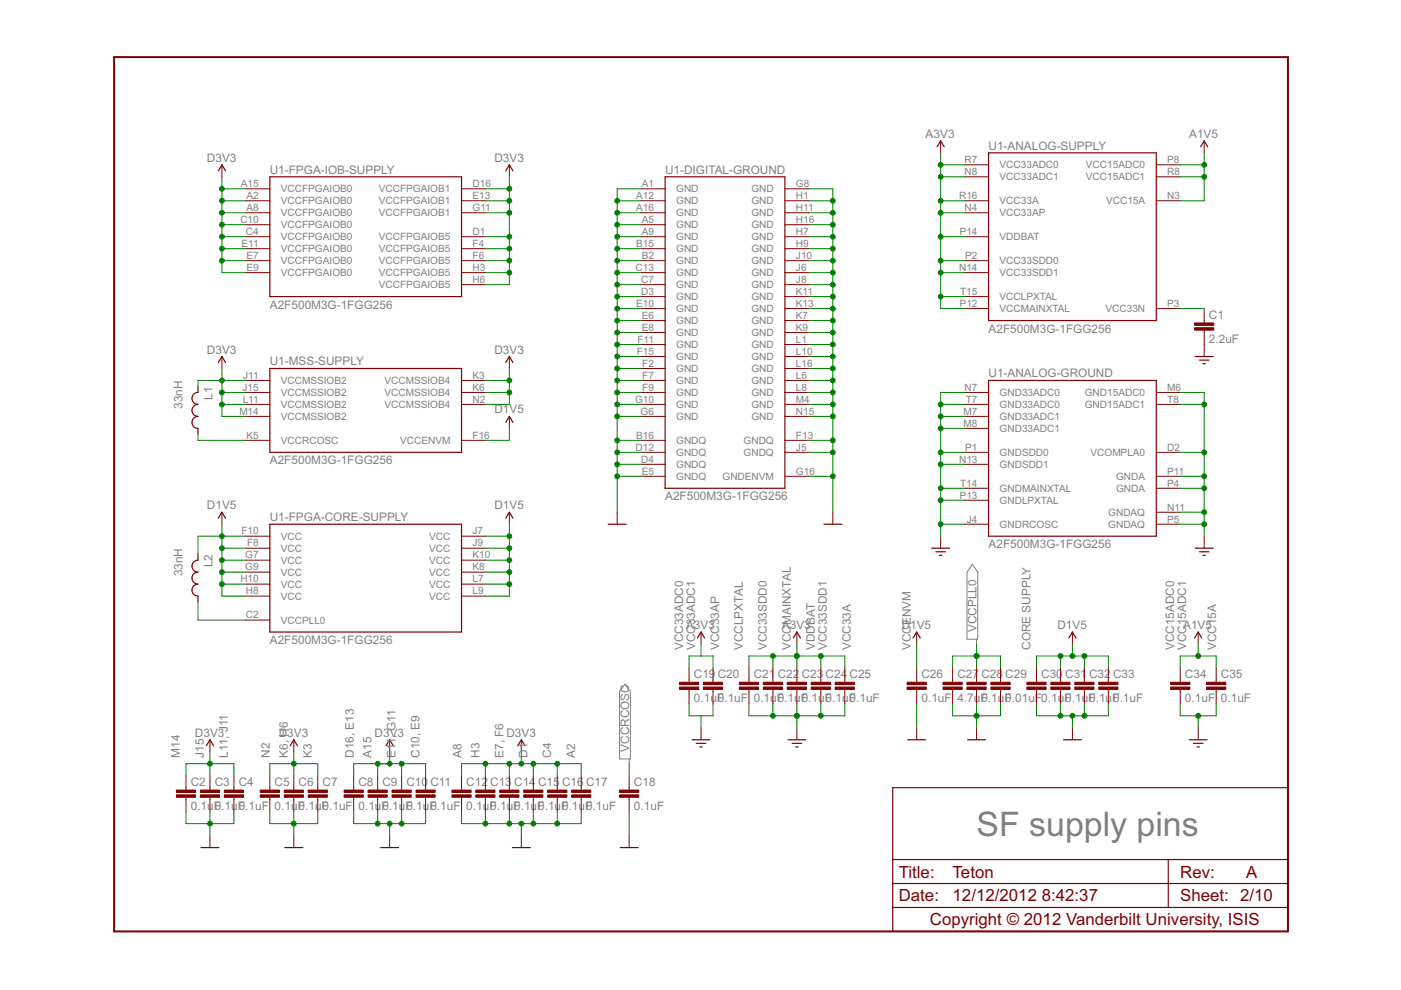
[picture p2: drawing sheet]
<svg xmlns="http://www.w3.org/2000/svg" width="297mm" height="210mm" viewBox="0 0 297 210" stroke-linecap="round" stroke-linejoin="round" font-family="sans-serif">
<path d="M206.2 119.7l1.1 1.6v14.2h-2.3v-14.2zM207.1 135.5v1M132.5 145l1.1 1.7v14.2h-2.2v-14.2zM133.4 160.9v1" fill="none" stroke="#808080" stroke-width=".21"/>
<g fill="none" stroke="#800000" stroke-width=".25">
<path d="M46.3 36.2l.8-1.3 .7 1.3M57.2 37.5h40.7v25.4h-40.7zM107.2 36.2l.8-1.3 .8 1.3M141 37.5h25.4v66h-25.4zM198.7 31.1l.7-1.2 .8 1.2M209.6 32.4h35.6v35.6h-35.6zM254.6 31.1l.7-1.2 .8 1.2M46.3 76.9l.8-1.3 .7 1.3M57.2 78.1h40.7v17.8h-40.7zM107.2 76.9l.8-1.3 .8 1.3M253.4 75.6h3.8M254.3 76.3h2"/>
<path d="M255.1 77.1h.5M42 81.9v1.3a1.27 1.27 0 0 0-1.3 1.3 1.27 1.27 0 0 0 1.3 1.2 1.27 1.27 0 0 0-1.3 1.3 1.27 1.27 0 0 0 1.3 1.3 1.27 1.27 0 0 0-1.3 1.3 1.27 1.27 0 0 0 1.3 1.2v1.3M107.2 89.6l.8-1.3 .8 1.3M209.6 80.7h35.6v33h-35.6zM42 117.5v1.3a1.27 1.27 0 0 0-1.3 1.2 1.27 1.27 0 0 0 1.3 1.3 1.27 1.27 0 0 0-1.3 1.3 1.27 1.27 0 0 0 1.3 1.2 1.27 1.27 0 0 0-1.3 1.3 1.27 1.27 0 0 0 1.3 1.3v1.3M46.3 109.9l.8-1.3 .7 1.3M57.2 111.1h40.7v22.9h-40.7zM107.2 109.9l.8-1.3 .8 1.3M128.9 111.1h3.9M174.7 111.1h3.8M197.5 116.2h3.8M198.4 117h2"/>
<path d="M199.2 117.8h.5M253.4 116.2h3.8M254.3 117h2M255.1 117.8h.5M147.9 135.3l.7-1.3 .8 1.3M168.2 135.3l.8-1.3 .7 1.3M193.6 135.3l.8-1.3 .7 1.3M226.6 135.3l.8-1.3 .7 1.3M253.3 135.3l.7-1.3 .8 1.3M43.8 158.1l.7-1.3 .8 1.3M61.5 158.1l.8-1.3 .8 1.3M81.9 158.1l.7-1.3 .8 1.3"/>
<path d="M109.8 158.1l.7-1.3 .8 1.3M146.7 156.8h3.8M147.6 157.6h2M148.4 158.4h.5M167 156.8h3.9M167.9 157.6h2.1M168.7 158.4h.5M192.4 156.8h3.9M205.1 156.8h3.9M225.5 156.8h3.8M252.1 156.8h3.8M253 157.6h2.1"/>
<path d="M253.8 158.4h.5M42.6 179.7h3.8M60.4 179.7h3.8M80.7 179.7h3.8M108.6 179.7h3.8M131.5 179.7h3.8M189.3 167h83.8v30.5h-83.8zM189.3 192.4h83.8M189.3 187.3h83.8M189.3 182.2h83.8M247.7 182.2v10.2"/>
</g>
<g fill="none" stroke="#800000" stroke-width=".21">
<path d="M47.1 34.9v2.6M108 34.9v2.6M199.4 29.9v2.5M204.5 34.9h5.1M204.5 37.5h5.1M245.2 34.9h5M245.2 37.5h5M255.3 29.9v2.5M52.1 40h5.1M52.1 42.6h5.1M52.1 45.1h5.1M52.1 47.6h5.1"/>
<path d="M52.1 50.2h5.1M52.1 52.7h5.1M52.1 55.3h5.1M52.1 57.8h5.1M97.9 40h5M97.9 42.6h5M97.9 45.1h5M97.9 50.2h5M97.9 52.7h5M97.9 55.3h5M97.9 57.8h5M135.9 40h5.1"/>
<path d="M135.9 42.6h5.1M135.9 45.1h5.1M135.9 47.6h5.1M135.9 50.2h5.1M135.9 52.7h5.1M135.9 55.3h5.1M135.9 57.8h5.1M166.4 40h5.1M166.4 42.6h5.1M166.4 45.1h5.1M166.4 47.6h5.1M166.4 50.2h5.1"/>
<path d="M166.4 52.7h5.1M166.4 55.3h5.1M166.4 57.8h5.1M204.5 42.6h5.1M204.5 45.1h5.1M204.5 50.2h5.1M204.5 55.3h5.1M204.5 57.8h5.1M245.2 42.6h5M47.1 75.6v2.5M97.9 60.3h5M108 75.6v2.5"/>
<path d="M135.9 60.3h5.1M135.9 62.9h5.1M135.9 65.4h5.1M135.9 68h5.1M135.9 70.5h5.1M135.9 73h5.1M135.9 75.6h5.1M135.9 78.1h5.1M166.4 60.3h5.1M166.4 62.9h5.1M166.4 65.4h5.1M166.4 68h5.1"/>
<path d="M166.4 70.5h5.1M166.4 73h5.1M166.4 75.6h5.1M166.4 78.1h5.1M204.5 62.9h5.1M204.5 65.4h5.1M245.2 65.4h5M255.3 65.4v3.1M255.3 70v5.6M52.1 80.7h5.1M52.1 83.2h5.1M52.1 85.7h5.1"/>
<path d="M52.1 88.3h5.1M52.1 93.4h5.1M97.9 80.7h5M97.9 83.2h5M97.9 85.7h5M97.9 93.4h5M108 88.3v2.5M135.9 80.7h5.1M135.9 83.2h5.1M135.9 85.7h5.1M135.9 88.3h5.1M135.9 93.4h5.1"/>
<path d="M135.9 95.9h5.1M135.9 98.4h5.1M166.4 80.7h5.1M166.4 83.2h5.1M166.4 85.7h5.1M166.4 88.3h5.1M166.4 93.4h5.1M166.4 95.9h5.1M204.5 83.2h5.1M204.5 85.7h5.1M204.5 88.3h5.1M204.5 95.9h5.1"/>
<path d="M204.5 98.4h5.1M204.5 90.8h5.1M245.2 83.2h5M245.2 85.7h5M245.2 95.9h5M47.1 108.6v2.5M52.1 113.7h5.1M52.1 116.2h5.1M52.1 118.8h5.1M97.9 113.7h5M97.9 116.2h5M97.9 118.8h5"/>
<path d="M108 108.6v2.5M130.9 108.6v2.5M135.9 101h5.1M166.4 101h5.1M176.6 108.6v2.5M199.4 113.7v2.5M204.5 103.5h5.1M204.5 111.1h5.1M204.5 106.1h5.1M245.2 101h5M245.2 103.5h5M245.2 108.6h5"/>
<path d="M245.2 111.1h5M255.3 113.7v2.5M52.1 121.3h5.1M52.1 123.8h5.1M52.1 126.4h5.1M52.1 131.5h5.1M97.9 121.3h5M97.9 123.8h5M97.9 126.4h5M148.6 134v2.5M169 134v2.5M194.4 134v2.5"/>
<path d="M227.4 134v2.5M254 134v2.5M44.5 156.8v2.6M62.3 156.8v2.6M82.6 156.8v2.6M110.5 156.8v2.6M146.1 141.6v3.1M146.1 146.2v3M148.6 154.3v2.5M151.2 141.6v3.1M151.2 146.2v3M158.8 141.6v3.1"/>
<path d="M158.8 146.2v3M163.9 141.6v3.1M163.9 146.2v3M169 141.6v3.1M169 146.2v3M169 154.3v2.5M174 141.6v3.1M174 146.2v3M179.1 141.6v3.1M179.1 146.2v3M194.4 141.6v3.1M194.4 146.2v3"/>
<path d="M194.4 154.3v2.5M202 141.6v3.1M202 146.2v3M207.1 141.6v3.1M207.1 146.2v3M207.1 154.3v2.5M212.1 141.6v3.1M212.1 146.2v3M219.8 141.6v3.1M219.8 146.2v3M224.8 141.6v3.1M224.8 146.2v3"/>
<path d="M227.4 154.3v2.5M229.9 141.6v3.1M229.9 146.2v3M235 141.6v3.1M235 146.2v3M250.2 141.6v3.1M250.2 146.2v3M254 154.3v2.5M257.9 141.6v3.1M257.9 146.2v3M39.4 164.5v3M39.4 169v3.1"/>
<path d="M44.5 164.5v3M44.5 169v3.1M44.5 177.2v2.5M49.6 164.5v3M49.6 169v3.1M57.2 164.5v3M57.2 169v3.1M62.3 164.5v3M62.3 169v3.1M62.3 177.2v2.5M67.4 164.5v3M67.4 169v3.1"/>
<path d="M75 164.5v3M75 169v3.1M80.1 164.5v3M80.1 169v3.1M82.6 177.2v2.5M85.2 164.5v3M85.2 169v3.1M90.2 164.5v3M90.2 169v3.1M97.9 164.5v3M97.9 169v3.1M102.9 164.5v3"/>
<path d="M102.9 169v3.1M108 164.5v3M108 169v3.1M110.5 177.2v2.5M113.1 164.5v3M113.1 169v3.1M118.2 164.5v3M118.2 169v3.1M123.2 164.5v3M123.2 169v3.1M133.4 164.5v3M133.4 169v3.1"/>
<path d="M133.4 177.2v2.5"/>
</g>
<path d="M24.2 12.1h248.9v185.4h-248.9z" fill="none" stroke="#800000" stroke-width=".42"/>
<g fill="#800000" stroke="#800000" stroke-width=".21">
<path d="M253.3 69.5h4v.5h-4z"/>
<path d="M253.3 68.5h4v.5h-4z"/>
<path d="M248.2 145.7h4.1v.5h-4.1z"/>
<path d="M248.2 144.7h4.1v.5h-4.1z"/>
<path d="M255.8 145.7h4.1v.5h-4.1z"/>
<path d="M255.8 144.7h4.1v.5h-4.1z"/>
<path d="M217.7 145.7h4.1v.5h-4.1z"/>
<path d="M217.7 144.7h4.1v.5h-4.1z"/>
<path d="M222.8 145.7h4.1v.5h-4.1z"/>
<path d="M222.8 144.7h4.1v.5h-4.1z"/>
<path d="M227.9 145.7h4v.5h-4z"/>
<path d="M227.9 144.7h4v.5h-4z"/>
<path d="M233 145.7h4v.5h-4z"/>
<path d="M233 144.7h4v.5h-4z"/>
<path d="M199.9 145.7h4.1v.5h-4.1z"/>
<path d="M199.9 144.7h4.1v.5h-4.1z"/>
<path d="M205 145.7h4.1v.5h-4.1z"/>
<path d="M205 144.7h4.1v.5h-4.1z"/>
<path d="M210.1 145.7h4.1v.5h-4.1z"/>
<path d="M210.1 144.7h4.1v.5h-4.1z"/>
<path d="M192.3 145.7h4.1v.5h-4.1z"/>
<path d="M192.3 144.7h4.1v.5h-4.1z"/>
<path d="M161.8 145.7h4.1v.5h-4.1z"/>
<path d="M161.8 144.7h4.1v.5h-4.1z"/>
<path d="M166.9 145.7h4.1v.5h-4.1z"/>
<path d="M166.9 144.7h4.1v.5h-4.1z"/>
<path d="M172 145.7h4.1v.5h-4.1z"/>
<path d="M172 144.7h4.1v.5h-4.1z"/>
<path d="M177.1 145.7h4v.5h-4z"/>
<path d="M177.1 144.7h4v.5h-4z"/>
<path d="M156.8 145.7h4v.5h-4z"/>
<path d="M156.8 144.7h4v.5h-4z"/>
<path d="M42.5 168.5h4v.5h-4z"/>
<path d="M42.5 167.5h4v.5h-4z"/>
<path d="M47.6 168.5h4v.5h-4z"/>
<path d="M47.6 167.5h4v.5h-4z"/>
<path d="M131.4 168.5h4v.5h-4z"/>
<path d="M131.4 167.5h4v.5h-4z"/>
<path d="M144.1 145.7h4v.5h-4z"/>
<path d="M144.1 144.7h4v.5h-4z"/>
<path d="M149.1 145.7h4.1v.5h-4.1z"/>
<path d="M149.1 144.7h4.1v.5h-4.1z"/>
<path d="M37.4 168.5h4.1v.5h-4.1z"/>
<path d="M37.4 167.5h4.1v.5h-4.1z"/>
<path d="M55.2 168.5h4v.5h-4z"/>
<path d="M55.2 167.5h4v.5h-4z"/>
<path d="M60.3 168.5h4v.5h-4z"/>
<path d="M60.3 167.5h4v.5h-4z"/>
<path d="M65.3 168.5h4.1v.5h-4.1z"/>
<path d="M65.3 167.5h4.1v.5h-4.1z"/>
<path d="M73 168.5h4v.5h-4z"/>
<path d="M73 167.5h4v.5h-4z"/>
<path d="M78 168.5h4.1v.5h-4.1z"/>
<path d="M78 167.5h4.1v.5h-4.1z"/>
<path d="M83.1 168.5h4.1v.5h-4.1z"/>
<path d="M83.1 167.5h4.1v.5h-4.1z"/>
<path d="M88.2 168.5h4.1v.5h-4.1z"/>
<path d="M88.2 167.5h4.1v.5h-4.1z"/>
<path d="M95.8 168.5h4.1v.5h-4.1z"/>
<path d="M95.8 167.5h4.1v.5h-4.1z"/>
<path d="M100.9 168.5h4v.5h-4z"/>
<path d="M100.9 167.5h4v.5h-4z"/>
<path d="M106 168.5h4v.5h-4z"/>
<path d="M106 167.5h4v.5h-4z"/>
<path d="M111 168.5h4.1v.5h-4.1z"/>
<path d="M111 167.5h4.1v.5h-4.1z"/>
<path d="M116.1 168.5h4.1v.5h-4.1z"/>
<path d="M116.1 167.5h4.1v.5h-4.1z"/>
<path d="M121.2 168.5h4.1v.5h-4.1z"/>
<path d="M121.2 167.5h4.1v.5h-4.1z"/>
</g>
<g fill="none" stroke="#008000" stroke-width=".21">
<path d="M47.1 37.5v20.3h5M108 37.5v22.8h-5.1M199.4 32.4v33h5.1M199.4 34.9h5.1M199.4 37.5h5.1M250.2 34.9h5.1M250.2 37.5h5.1M255.3 32.4v10.2h-5.1M47.1 40h5M47.1 42.6h5M47.1 45.1h5M47.1 47.6h5"/>
<path d="M47.1 50.2h5M47.1 52.7h5M47.1 55.3h5M102.9 40h5.1M102.9 42.6h5.1M102.9 45.1h5.1M102.9 50.2h5.1M102.9 52.7h5.1M102.9 55.3h5.1M102.9 57.8h5.1M130.9 42.6h5M130.9 45.1h5"/>
<path d="M130.9 47.6h5M130.9 50.2h5M130.9 52.7h5M130.9 55.3h5M130.9 57.8h5M135.9 40h-5v68.6M171.5 40h5.1v68.6M171.5 42.6h5.1M171.5 45.1h5.1M171.5 47.6h5.1M171.5 50.2h5.1M171.5 52.7h5.1"/>
<path d="M171.5 55.3h5.1M171.5 57.8h5.1M199.4 42.6h5.1M199.4 45.1h5.1M199.4 50.2h5.1M199.4 55.3h5.1M199.4 57.8h5.1M47.1 78.1v10.2h5M108 78.1v7.6h-5.1M130.9 60.3h5M130.9 62.9h5M130.9 65.4h5"/>
<path d="M130.9 68h5M130.9 70.5h5M130.9 73h5M130.9 75.6h5M130.9 78.1h5M171.5 60.3h5.1M171.5 62.9h5.1M171.5 65.4h5.1M171.5 68h5.1M171.5 70.5h5.1M171.5 73h5.1M171.5 75.6h5.1"/>
<path d="M171.5 78.1h5.1M199.4 62.9h5.1M250.2 65.4h5.1M42 92.1v1.3h10.1M47.1 83.2h5M47.1 85.7h5M52.1 80.7h-10.1v1.2M102.9 80.7h5.1M102.9 83.2h5.1M108 90.8v2.6h-5.1M130.9 80.7h5M130.9 83.2h5"/>
<path d="M130.9 85.7h5M130.9 93.4h5M130.9 95.9h5M130.9 98.4h5M130.9 88.3h5M171.5 80.7h5.1M171.5 83.2h5.1M171.5 85.7h5.1M171.5 93.4h5.1M171.5 95.9h5.1M171.5 88.3h5.1M199.4 85.7h5.1"/>
<path d="M199.4 95.9h5.1M199.4 98.4h5.1M199.4 88.3h5.1M199.4 90.8h5.1M204.5 83.2h-5.1v30.5M250.2 83.2h5.1v30.5M250.2 85.7h5.1M250.2 95.9h5.1M47.1 111.1v15.3h5M47.1 116.2h5M47.1 118.8h5M52.1 113.7h-10.1v3.8"/>
<path d="M102.9 113.7h5.1M102.9 116.2h5.1M102.9 118.8h5.1M108 111.1v15.3h-5.1M130.9 101h5M171.5 101h5.1M199.4 111.1h5.1M199.4 106.1h5.1M199.4 103.5h5.1M250.2 101h5.1M250.2 111.1h5.1M250.2 103.5h5.1"/>
<path d="M250.2 108.6h5.1M42 127.7v3.8h10.1M47.1 121.3h5M47.1 123.8h5M102.9 121.3h5.1M102.9 123.8h5.1M148.6 136.5v2.6M163.9 139.1v2.5M169 136.5v5.1M174 139.1v2.5M194.4 136.5v5.1M207.1 136.5v5.1"/>
<path d="M224.8 139.1v2.5M227.4 136.5v2.6M229.9 139.1v2.5M254 136.5v2.6M44.5 159.4v5.1M62.3 159.4v5.1M82.6 159.4v2.5M110.5 159.4v2.5M146.1 149.2v2.6h5.1v-2.6M146.1 141.6v-2.5h5.1v2.5M148.6 151.8v2.5M158.8 149.2v2.6h20.3v-2.6"/>
<path d="M158.8 141.6v-2.5h20.3v2.5M163.9 149.2v2.6M169 149.2v5.1M174 149.2v2.6M194.4 149.2v5.1M202 149.2v2.6h10.1v-2.6M202 141.6v-2.5h10.1v2.5M207.1 149.2v5.1M219.8 141.6v-2.5h15.2v2.5M219.8 149.2v2.6h15.2v-2.6M224.8 149.2v2.6M227.4 151.8v2.5"/>
<path d="M229.9 149.2v2.6M250.2 149.2v2.6h7.7v-2.6M250.2 141.6v-2.5h7.7v2.5M254 151.8v2.5M39.4 172.1v2.5h10.2v-2.5M39.4 164.5v-2.6h10.2v2.6M44.5 172.1v5.1M57.2 172.1v2.5h10.2v-2.5M57.2 164.5v-2.6h10.2v2.6M62.3 172.1v5.1M75 172.1v2.5h15.2v-2.5M75 164.5v-2.6h15.2v2.6"/>
<path d="M80.1 161.9v2.6M80.1 172.1v2.5M82.6 174.6v2.6M85.2 161.9v2.6M85.2 172.1v2.5M97.9 172.1v2.5h25.3v-2.5M97.9 164.5v-2.6h25.3v2.6M102.9 161.9v2.6M102.9 172.1v2.5M108 161.9v2.6M108 172.1v2.5M110.5 174.6v2.6"/>
<path d="M113.1 161.9v2.6M113.1 172.1v2.5M118.2 161.9v2.6M118.2 172.1v2.5M133.4 161.9v2.6M133.4 172.1v5.1"/>
</g>
<g fill="#008000" stroke="#008000" stroke-width=".21">
<circle cx="130.9" cy="42.6" r=".51"/>
<circle cx="130.9" cy="45.1" r=".51"/>
<circle cx="130.9" cy="47.6" r=".51"/>
<circle cx="130.9" cy="50.2" r=".51"/>
<circle cx="130.9" cy="52.7" r=".51"/>
<circle cx="130.9" cy="55.3" r=".51"/>
<circle cx="130.9" cy="57.8" r=".51"/>
<circle cx="130.9" cy="60.3" r=".51"/>
<circle cx="130.9" cy="62.9" r=".51"/>
<circle cx="130.9" cy="65.4" r=".51"/>
<circle cx="130.9" cy="68" r=".51"/>
<circle cx="130.9" cy="70.5" r=".51"/>
<circle cx="130.9" cy="73" r=".51"/>
<circle cx="130.9" cy="75.6" r=".51"/>
<circle cx="130.9" cy="78.1" r=".51"/>
<circle cx="130.9" cy="80.7" r=".51"/>
<circle cx="130.9" cy="83.2" r=".51"/>
<circle cx="130.9" cy="85.7" r=".51"/>
<circle cx="130.9" cy="93.4" r=".51"/>
<circle cx="130.9" cy="95.9" r=".51"/>
<circle cx="130.9" cy="98.4" r=".51"/>
<circle cx="130.9" cy="101" r=".51"/>
<circle cx="130.9" cy="88.3" r=".51"/>
<circle cx="176.6" cy="42.6" r=".51"/>
<circle cx="176.6" cy="45.1" r=".51"/>
<circle cx="176.6" cy="47.6" r=".51"/>
<circle cx="176.6" cy="50.2" r=".51"/>
<circle cx="176.6" cy="52.7" r=".51"/>
<circle cx="176.6" cy="55.3" r=".51"/>
<circle cx="176.6" cy="57.8" r=".51"/>
<circle cx="176.6" cy="60.3" r=".51"/>
<circle cx="176.6" cy="62.9" r=".51"/>
<circle cx="176.6" cy="65.4" r=".51"/>
<circle cx="176.6" cy="68" r=".51"/>
<circle cx="176.6" cy="70.5" r=".51"/>
<circle cx="176.6" cy="73" r=".51"/>
<circle cx="176.6" cy="75.6" r=".51"/>
<circle cx="176.6" cy="78.1" r=".51"/>
<circle cx="176.6" cy="80.7" r=".51"/>
<circle cx="176.6" cy="83.2" r=".51"/>
<circle cx="176.6" cy="85.7" r=".51"/>
<circle cx="176.6" cy="88.3" r=".51"/>
<circle cx="176.6" cy="101" r=".51"/>
<circle cx="176.6" cy="93.4" r=".51"/>
<circle cx="176.6" cy="95.9" r=".51"/>
<circle cx="224.8" cy="151.8" r=".51"/>
<circle cx="227.4" cy="151.8" r=".51"/>
<circle cx="229.9" cy="151.8" r=".51"/>
<circle cx="207.1" cy="151.8" r=".51"/>
<circle cx="44.5" cy="174.6" r=".51"/>
<circle cx="62.3" cy="174.6" r=".51"/>
<circle cx="82.6" cy="174.6" r=".51"/>
<circle cx="80.1" cy="174.6" r=".51"/>
<circle cx="85.2" cy="174.6" r=".51"/>
<circle cx="110.5" cy="174.6" r=".51"/>
<circle cx="118.2" cy="174.6" r=".51"/>
<circle cx="113.1" cy="174.6" r=".51"/>
<circle cx="102.9" cy="174.6" r=".51"/>
<circle cx="108" cy="174.6" r=".51"/>
<circle cx="108" cy="116.2" r=".51"/>
<circle cx="108" cy="118.8" r=".51"/>
<circle cx="108" cy="121.3" r=".51"/>
<circle cx="108" cy="123.8" r=".51"/>
<circle cx="108" cy="113.7" r=".51"/>
<circle cx="47.1" cy="116.2" r=".51"/>
<circle cx="47.1" cy="118.8" r=".51"/>
<circle cx="47.1" cy="121.3" r=".51"/>
<circle cx="47.1" cy="123.8" r=".51"/>
<circle cx="47.1" cy="113.7" r=".51"/>
<circle cx="224.8" cy="139.1" r=".51"/>
<circle cx="227.4" cy="139.1" r=".51"/>
<circle cx="229.9" cy="139.1" r=".51"/>
<circle cx="47.1" cy="40" r=".51"/>
<circle cx="47.1" cy="42.6" r=".51"/>
<circle cx="47.1" cy="45.1" r=".51"/>
<circle cx="47.1" cy="47.6" r=".51"/>
<circle cx="47.1" cy="50.2" r=".51"/>
<circle cx="47.1" cy="52.7" r=".51"/>
<circle cx="47.1" cy="55.3" r=".51"/>
<circle cx="47.1" cy="85.7" r=".51"/>
<circle cx="47.1" cy="83.2" r=".51"/>
<circle cx="47.1" cy="80.7" r=".51"/>
<circle cx="108" cy="57.8" r=".51"/>
<circle cx="108" cy="55.3" r=".51"/>
<circle cx="108" cy="52.7" r=".51"/>
<circle cx="108" cy="50.2" r=".51"/>
<circle cx="108" cy="45.1" r=".51"/>
<circle cx="108" cy="42.6" r=".51"/>
<circle cx="108" cy="40" r=".51"/>
<circle cx="108" cy="83.2" r=".51"/>
<circle cx="108" cy="80.7" r=".51"/>
<circle cx="44.5" cy="161.9" r=".51"/>
<circle cx="62.3" cy="161.9" r=".51"/>
<circle cx="82.6" cy="161.9" r=".51"/>
<circle cx="80.1" cy="161.9" r=".51"/>
<circle cx="85.2" cy="161.9" r=".51"/>
<circle cx="110.5" cy="161.9" r=".51"/>
<circle cx="102.9" cy="161.9" r=".51"/>
<circle cx="108" cy="161.9" r=".51"/>
<circle cx="113.1" cy="161.9" r=".51"/>
<circle cx="118.2" cy="161.9" r=".51"/>
<circle cx="199.4" cy="111.1" r=".51"/>
<circle cx="199.4" cy="106.1" r=".51"/>
<circle cx="199.4" cy="103.5" r=".51"/>
<circle cx="199.4" cy="98.4" r=".51"/>
<circle cx="199.4" cy="95.9" r=".51"/>
<circle cx="199.4" cy="90.8" r=".51"/>
<circle cx="199.4" cy="88.3" r=".51"/>
<circle cx="199.4" cy="85.7" r=".51"/>
<circle cx="255.3" cy="85.7" r=".51"/>
<circle cx="255.3" cy="95.9" r=".51"/>
<circle cx="255.3" cy="101" r=".51"/>
<circle cx="255.3" cy="103.5" r=".51"/>
<circle cx="255.3" cy="108.6" r=".51"/>
<circle cx="255.3" cy="111.1" r=".51"/>
<circle cx="254" cy="151.8" r=".51"/>
<circle cx="169" cy="151.8" r=".51"/>
<circle cx="174" cy="151.8" r=".51"/>
<circle cx="163.9" cy="151.8" r=".51"/>
<circle cx="255.3" cy="37.5" r=".51"/>
<circle cx="255.3" cy="34.9" r=".51"/>
<circle cx="254" cy="139.1" r=".51"/>
<circle cx="199.4" cy="34.9" r=".51"/>
<circle cx="199.4" cy="37.5" r=".51"/>
<circle cx="199.4" cy="42.6" r=".51"/>
<circle cx="199.4" cy="45.1" r=".51"/>
<circle cx="199.4" cy="50.2" r=".51"/>
<circle cx="199.4" cy="62.9" r=".51"/>
<circle cx="199.4" cy="57.8" r=".51"/>
<circle cx="199.4" cy="55.3" r=".51"/>
<circle cx="169" cy="139.1" r=".51"/>
<circle cx="174" cy="139.1" r=".51"/>
<circle cx="163.9" cy="139.1" r=".51"/>
<circle cx="207.1" cy="139.1" r=".51"/>
</g>
<text font-size="8" fill="#808080" x="207" y="177.2">SF supply pins</text>
<g font-size="4" fill="#800000">
<text x="190.5" y="191.1">Date:</text>
<text x="190.5" y="186.1">Title:</text>
<text x="202" y="191.1">12/12/2012</text>
<text x="202" y="186.1">Teton</text>
<text x="220.9" y="191.1">8:42:37</text>
<text x="250.2" y="191.1">Sheet: 2/10</text>
<text x="250.2" y="186.1">Rev:</text>
<text x="264.2" y="186.1">A</text>
<text x="197.1" y="196.2">Copyright © 2012 Vanderbilt University, ISIS</text>
</g>
<g font-size="2.8" fill="#808080">
<text x="196.3" y="29.2">A3V3</text>
<text x="252.1" y="29.2">A1V5</text>
<text x="43.9" y="34.3">D3V3</text>
<text x="104.8" y="34.3">D3V3</text>
<text x="209.6" y="31.8">U1-ANALOG-SUPPLY</text>
<text x="57.2" y="36.9">U1-FPGA-IOB-SUPPLY</text>
<text x="141" y="36.9">U1-DIGITAL-GROUND</text>
<text x="57.2" y="65.4">A2F500M3G-1FGG256</text>
<text x="209.6" y="70.5">A2F500M3G-1FGG256</text>
<text x="256.3" y="67.6">C1</text>
<text x="43.9" y="75">D3V3</text>
<text x="57.2" y="77.5">U1-MSS-SUPPLY</text>
<text x="104.8" y="75">D3V3</text>
<text x="256.3" y="72.7">2.2uF</text>
<text x="209.6" y="80">U1-ANALOG-GROUND</text>
<text x="38.7" y="86.7" transform="rotate(-90 38.7 86.7)">33nH</text>
<text x="45" y="84.7" transform="rotate(-90 45 84.7)">L1</text>
<text x="104.8" y="87.6">D1V5</text>
<text x="57.2" y="98.4">A2F500M3G-1FGG256</text>
<text x="43.9" y="108">D1V5</text>
<text x="104.8" y="108">D1V5</text>
<text x="141" y="106.1">A2F500M3G-1FGG256</text>
<text x="57.2" y="110.5">U1-FPGA-CORE-SUPPLY</text>
<text x="209.6" y="116.2">A2F500M3G-1FGG256</text>
<text x="38.7" y="122.2" transform="rotate(-90 38.7 122.2)">33nH</text>
<text x="45" y="120.3" transform="rotate(-90 45 120.3)">L2</text>
<text x="57.2" y="136.5">A2F500M3G-1FGG256</text>
<text x="144.8" y="137.8" transform="rotate(-90 144.8 137.8)">VCC33ADC0</text>
<text x="145.5" y="133.4">A3V3</text>
<text x="147.4" y="137.8" transform="rotate(-90 147.4 137.8)">VCC33ADC1</text>
<text x="152.4" y="137.8" transform="rotate(-90 152.4 137.8)">VCC33AP</text>
<text x="157.5" y="137.8" transform="rotate(-90 157.5 137.8)">VCCLPXTAL</text>
<text x="162.6" y="137.8" transform="rotate(-90 162.6 137.8)">VCC33SDD0</text>
<text x="165.8" y="133.4">A3V3</text>
<text x="167.7" y="137.8" transform="rotate(-90 167.7 137.8)">VCCMAINXTAL</text>
<text x="172.8" y="137.8" transform="rotate(-90 172.8 137.8)">VDDBAT</text>
<text x="175.3" y="137.8" transform="rotate(-90 175.3 137.8)">VCC33SDD1</text>
<text x="180.4" y="137.8" transform="rotate(-90 180.4 137.8)">VCC33A</text>
<text x="191.2" y="133.4">D1V5</text>
<text x="193.1" y="137.8" transform="rotate(-90 193.1 137.8)">VCCENVM</text>
<text x="207" y="134" transform="rotate(-90 207 134)">VCCPLL0</text>
<text x="218.5" y="137.8" transform="rotate(-90 218.5 137.8)">CORE SUPPLY</text>
<text x="224.2" y="133.4">D1V5</text>
<text x="249" y="137.8" transform="rotate(-90 249 137.8)">VCC15ADC0</text>
<text x="250.9" y="133.4">A1V5</text>
<text x="251.5" y="137.8" transform="rotate(-90 251.5 137.8)">VCC15ADC1</text>
<text x="257.8" y="137.8" transform="rotate(-90 257.8 137.8)">VCC15A</text>
<text x="147.1" y="143.8">C19</text>
<text x="152.2" y="143.8">C20</text>
<text x="159.8" y="143.8">C21</text>
<text x="164.9" y="143.8">C22</text>
<text x="170" y="143.8">C23</text>
<text x="175" y="143.8">C24</text>
<text x="180.1" y="143.8">C25</text>
<text x="195.4" y="143.8">C26</text>
<text x="203" y="143.8">C27</text>
<text x="208.1" y="143.8">C28</text>
<text x="213.1" y="143.8">C29</text>
<text x="220.8" y="143.8">C30</text>
<text x="225.8" y="143.8">C31</text>
<text x="230.9" y="143.8">C32</text>
<text x="236" y="143.8">C33</text>
<text x="251.2" y="143.8">C34</text>
<text x="258.9" y="143.8">C35</text>
<text x="147.1" y="148.9">0.1u</text>
<text x="152" y="148.9">F</text>
<text x="152.2" y="148.9">0.1uF</text>
<text x="159.8" y="148.9">0.1u</text>
<text x="164.7" y="148.9">F</text>
<text x="164.9" y="148.9">0.1u</text>
<text x="169.8" y="148.9">F</text>
<text x="170" y="148.9">0.1u</text>
<text x="174.9" y="148.9">F</text>
<text x="175" y="148.9">0.1u</text>
<text x="179.9" y="148.9">F</text>
<text x="180.1" y="148.9">0.1uF</text>
<text x="195.4" y="148.9">0.1uF</text>
<text x="203" y="148.9">4.7u</text>
<text x="207.9" y="148.9">F</text>
<text x="208.1" y="148.9">0.1u</text>
<text x="213" y="148.9">F</text>
<text x="213.1" y="148.9">0.01uF0.1u</text>
<text x="225.7" y="148.9">F</text>
<text x="225.8" y="148.9">0.1u</text>
<text x="230.7" y="148.9">F</text>
<text x="230.9" y="148.9">0.1u</text>
<text x="235.8" y="148.9">F</text>
<text x="236" y="148.9">0.1uF</text>
<text x="251.2" y="148.9">0.1uF</text>
<text x="258.9" y="148.9">0.1uF</text>
<text x="38.2" y="160.7" transform="rotate(-90 38.2 160.7)">M14</text>
<text x="41.3" y="156.2">D3V3</text>
<text x="43.2" y="160.7" transform="rotate(-90 43.2 160.7)">J15</text>
<text x="48.3" y="160.7" transform="rotate(-90 48.3 160.7)">L11, J11</text>
<text x="57.2" y="160.7" transform="rotate(-90 57.2 160.7)">N2</text>
<text x="59.1" y="156.2">D3V3</text>
<text x="61" y="160.7" transform="rotate(-90 61 160.7)">K6, H6</text>
<text x="66.1" y="160.7" transform="rotate(-90 66.1 160.7)">K3</text>
<text x="75" y="160.7" transform="rotate(-90 75 160.7)">D16, E13</text>
<text x="78.8" y="160.7" transform="rotate(-90 78.8 160.7)">A15</text>
<text x="79.4" y="156.2">D3V3</text>
<text x="83.9" y="160.7" transform="rotate(-90 83.9 160.7)">E11, G11</text>
<text x="89" y="160.7" transform="rotate(-90 89 160.7)">C10, E9</text>
<text x="97.8" y="160.7" transform="rotate(-90 97.8 160.7)">A8</text>
<text x="101.7" y="160.7" transform="rotate(-90 101.7 160.7)">H3</text>
<text x="106.7" y="160.7" transform="rotate(-90 106.7 160.7)">E7, F6</text>
<text x="107.4" y="156.2">D3V3</text>
<text x="111.8" y="160.7" transform="rotate(-90 111.8 160.7)">D1</text>
<text x="116.9" y="160.7" transform="rotate(-90 116.9 160.7)">C4</text>
<text x="122" y="160.7" transform="rotate(-90 122 160.7)">A2</text>
<text x="133.4" y="159.4" transform="rotate(-90 133.4 159.4)">VCCRCOSC</text>
<text x="40.4" y="166.6">C2</text>
<text x="45.5" y="166.6">C3</text>
<text x="50.6" y="166.6">C4</text>
<text x="58.2" y="166.6">C5</text>
<text x="63.3" y="166.6">C6</text>
<text x="68.4" y="166.6">C7</text>
<text x="76" y="166.6">C8</text>
<text x="81.1" y="166.6">C9</text>
<text x="86.2" y="166.6">C10</text>
<text x="91.2" y="166.6">C11</text>
<text x="98.9" y="166.6">C12</text>
<text x="103.9" y="166.6">C13</text>
<text x="109" y="166.6">C14</text>
<text x="114.1" y="166.6">C15</text>
<text x="119.2" y="166.6">C16</text>
<text x="124.3" y="166.6">C17</text>
<text x="134.4" y="166.6">C18</text>
<text x="40.4" y="171.7">0.1u</text>
<text x="45.3" y="171.7">F</text>
<text x="45.5" y="171.7">0.1u</text>
<text x="50.4" y="171.7">F</text>
<text x="50.6" y="171.7">0.1uF</text>
<text x="58.2" y="171.7">0.1u</text>
<text x="63.1" y="171.7">F</text>
<text x="63.3" y="171.7">0.1u</text>
<text x="68.2" y="171.7">F</text>
<text x="68.4" y="171.7">0.1uF</text>
<text x="76" y="171.7">0.1u</text>
<text x="80.9" y="171.7">F</text>
<text x="81.1" y="171.7">0.1u</text>
<text x="86" y="171.7">F</text>
<text x="86.2" y="171.7">0.1u</text>
<text x="91.1" y="171.7">F</text>
<text x="91.2" y="171.7">0.1uF</text>
<text x="98.9" y="171.7">0.1u</text>
<text x="103.7" y="171.7">F</text>
<text x="103.9" y="171.7">0.1u</text>
<text x="108.8" y="171.7">F</text>
<text x="109" y="171.7">0.1u</text>
<text x="113.9" y="171.7">F</text>
<text x="114.1" y="171.7">0.1u</text>
<text x="119" y="171.7">F</text>
<text x="119.2" y="171.7">0.1u</text>
<text x="124.1" y="171.7">F</text>
<text x="124.3" y="171.7">0.1uF</text>
<text x="134.4" y="171.7">0.1uF</text>
</g>
<g font-size="2.4" fill="#808080">
<text x="204.5" y="34.6">R7</text>
<text x="211.9" y="35.7">VCC33ADC0</text>
<text x="230.2" y="35.7">VCC15ADC0</text>
<text x="247.5" y="34.6">P8</text>
<text x="51.1" y="39.7">A15</text>
<text x="59.5" y="40.8">VCCFPGAIOB0</text>
<text x="80.3" y="40.8">VCCFPGAIOB1</text>
<text x="100.2" y="39.7">D16</text>
<text x="136.1" y="39.7">A1</text>
<text x="143.4" y="40.8">GND</text>
<text x="159.3" y="40.8">GND</text>
<text x="168.8" y="39.7">G8</text>
<text x="204.5" y="37.1">N8</text>
<text x="211.9" y="38.3">VCC33ADC1</text>
<text x="230.2" y="38.3">VCC15ADC1</text>
<text x="247.5" y="37.1">R8</text>
<text x="51" y="47.3">C10</text>
<text x="52.3" y="42.2">A2</text>
<text x="52.3" y="44.8">A8</text>
<text x="59.5" y="43.3">VCCFPGAIOB0</text>
<text x="59.5" y="45.9">VCCFPGAIOB0</text>
<text x="80.3" y="43.3">VCCFPGAIOB1</text>
<text x="80.3" y="45.9">VCCFPGAIOB1</text>
<text x="100.2" y="42.2">E13</text>
<text x="100.2" y="44.8">G11</text>
<text x="134.9" y="42.2">A12</text>
<text x="134.9" y="44.8">A16</text>
<text x="136.1" y="47.3">A5</text>
<text x="143.4" y="43.3">GND</text>
<text x="143.4" y="45.9">GND</text>
<text x="159.3" y="43.3">GND</text>
<text x="159.3" y="45.9">GND</text>
<text x="168.8" y="42.2">H1</text>
<text x="168.8" y="44.8">H11</text>
<text x="168.8" y="47.3">H16</text>
<text x="203.3" y="42.2">R16</text>
<text x="204.5" y="44.8">N4</text>
<text x="211.9" y="43.3">VCC33A</text>
<text x="211.9" y="45.9">VCC33AP</text>
<text x="234.5" y="43.3">VCC15A</text>
<text x="247.5" y="42.2">N3</text>
<text x="51.2" y="52.4">E11</text>
<text x="52.1" y="49.8">C4</text>
<text x="59.5" y="48.4">VCCFPGAIOB0</text>
<text x="59.5" y="51">VCCFPGAIOB0</text>
<text x="59.5" y="53.5">VCCFPGAIOB0</text>
<text x="80.3" y="51">VCCFPGAIOB5</text>
<text x="80.3" y="53.5">VCCFPGAIOB5</text>
<text x="100.2" y="49.8">D1</text>
<text x="100.2" y="52.4">F4</text>
<text x="134.9" y="52.4">B15</text>
<text x="136.1" y="49.8">A9</text>
<text x="143.4" y="48.4">GND</text>
<text x="143.4" y="51">GND</text>
<text x="143.4" y="53.5">GND</text>
<text x="159.3" y="48.4">GND</text>
<text x="159.3" y="51">GND</text>
<text x="159.3" y="53.5">GND</text>
<text x="168.8" y="49.8">H7</text>
<text x="168.8" y="52.4">H9</text>
<text x="203.5" y="49.8">P14</text>
<text x="211.9" y="51">VDDBAT</text>
<text x="52.3" y="54.9">E7</text>
<text x="52.3" y="57.5">E9</text>
<text x="59.5" y="56">VCCFPGAIOB0</text>
<text x="59.5" y="58.6">VCCFPGAIOB0</text>
<text x="80.3" y="56">VCCFPGAIOB5</text>
<text x="80.3" y="58.6">VCCFPGAIOB5</text>
<text x="100.2" y="54.9">F6</text>
<text x="100.2" y="57.5">H3</text>
<text x="100.2" y="60">H6</text>
<text x="134.8" y="57.5">C13</text>
<text x="136" y="60">C7</text>
<text x="136.1" y="54.9">B2</text>
<text x="143.4" y="56">GND</text>
<text x="143.4" y="58.6">GND</text>
<text x="159.3" y="56">GND</text>
<text x="159.3" y="58.6">GND</text>
<text x="168.8" y="54.9">J10</text>
<text x="168.8" y="57.5">J6</text>
<text x="168.8" y="60">J8</text>
<text x="203.3" y="57.5">N14</text>
<text x="204.6" y="54.9">P2</text>
<text x="211.9" y="56">VCC33SDD0</text>
<text x="211.9" y="58.6">VCC33SDD1</text>
<text x="80.3" y="61.1">VCCFPGAIOB5</text>
<text x="134.9" y="65.1">E10</text>
<text x="136" y="62.5">D3</text>
<text x="143.4" y="61.1">GND</text>
<text x="143.4" y="63.7">GND</text>
<text x="159.3" y="61.1">GND</text>
<text x="159.3" y="63.7">GND</text>
<text x="168.8" y="62.5">K11</text>
<text x="168.8" y="65.1">K13</text>
<text x="203.5" y="65.1">P12</text>
<text x="203.6" y="62.5">T15</text>
<text x="211.9" y="63.7">VCCLPXTAL</text>
<text x="247.5" y="65.1">P3</text>
<text x="136.1" y="67.6">E6</text>
<text x="136.1" y="70.2">E8</text>
<text x="143.4" y="66.2">GND</text>
<text x="143.4" y="68.7">GND</text>
<text x="143.4" y="71.3">GND</text>
<text x="159.3" y="66.2">GND</text>
<text x="159.3" y="68.7">GND</text>
<text x="159.3" y="71.3">GND</text>
<text x="168.8" y="67.6">K7</text>
<text x="168.8" y="70.2">K9</text>
<text x="211.9" y="66.2">VCCMAINXTAL</text>
<text x="234.4" y="66.2">VCC33N</text>
<text x="135" y="75.2">F15</text>
<text x="135.1" y="72.7">F11</text>
<text x="136.2" y="77.8">F2</text>
<text x="143.4" y="73.8">GND</text>
<text x="143.4" y="76.3">GND</text>
<text x="159.3" y="73.8">GND</text>
<text x="159.3" y="76.3">GND</text>
<text x="168.8" y="72.7">L1</text>
<text x="168.8" y="75.2">L10</text>
<text x="168.8" y="77.8">L16</text>
<text x="51.4" y="82.9">J15</text>
<text x="51.6" y="80.3">J11</text>
<text x="59.5" y="81.4">VCCMSSIOB2</text>
<text x="59.5" y="84">VCCMSSIOB2</text>
<text x="81.5" y="81.4">VCCMSSIOB4</text>
<text x="81.5" y="84">VCCMSSIOB4</text>
<text x="100.2" y="80.3">K3</text>
<text x="100.2" y="82.9">K6</text>
<text x="136.2" y="80.3">F7</text>
<text x="136.2" y="82.9">F9</text>
<text x="143.4" y="78.9">GND</text>
<text x="143.4" y="81.4">GND</text>
<text x="143.4" y="84">GND</text>
<text x="159.3" y="78.9">GND</text>
<text x="159.3" y="81.4">GND</text>
<text x="159.3" y="84">GND</text>
<text x="168.8" y="80.3">L6</text>
<text x="168.8" y="82.9">L8</text>
<text x="204.5" y="82.9">N7</text>
<text x="211.9" y="84">GND33ADC0</text>
<text x="230" y="84">GND15ADC0</text>
<text x="247.5" y="82.9">M6</text>
<text x="50.7" y="87.9">M14</text>
<text x="51.5" y="85.4">L11</text>
<text x="59.5" y="86.5">VCCMSSIOB2</text>
<text x="59.5" y="89">VCCMSSIOB2</text>
<text x="81.5" y="86.5">VCCMSSIOB4</text>
<text x="100.2" y="85.4">N2</text>
<text x="134.6" y="85.4">G10</text>
<text x="135.8" y="87.9">G6</text>
<text x="143.4" y="86.5">GND</text>
<text x="143.4" y="89">GND</text>
<text x="159.3" y="86.5">GND</text>
<text x="159.3" y="89">GND</text>
<text x="168.8" y="85.4">M4</text>
<text x="168.8" y="87.9">N15</text>
<text x="204.3" y="87.9">M7</text>
<text x="204.8" y="85.4">T7</text>
<text x="211.9" y="86.5">GND33ADC0</text>
<text x="211.9" y="89">GND33ADC1</text>
<text x="230" y="86.5">GND15ADC1</text>
<text x="247.5" y="85.4">T8</text>
<text x="52.3" y="93">K5</text>
<text x="59.5" y="94.1">VCCRCOSC</text>
<text x="84.9" y="94.1">VCCENVM</text>
<text x="100.2" y="93">F16</text>
<text x="134.8" y="95.5">D12</text>
<text x="134.9" y="93">B16</text>
<text x="143.4" y="94.1">GNDQ</text>
<text x="157.6" y="94.1">GNDQ</text>
<text x="168.8" y="93">F13</text>
<text x="168.8" y="95.5">J5</text>
<text x="204.3" y="90.5">M8</text>
<text x="204.6" y="95.5">P1</text>
<text x="211.9" y="91.6">GND33ADC1</text>
<text x="247.5" y="95.5">D2</text>
<text x="136" y="98.1">D4</text>
<text x="136.1" y="100.6">E5</text>
<text x="143.4" y="96.7">GNDQ</text>
<text x="143.4" y="99.2">GNDQ</text>
<text x="143.4" y="101.7">GNDQ</text>
<text x="153.2" y="101.7">GNDENVM</text>
<text x="157.6" y="96.7">GNDQ</text>
<text x="168.8" y="100.6">G16</text>
<text x="203.3" y="98.1">N13</text>
<text x="211.9" y="96.7">GNDSDD0</text>
<text x="211.9" y="99.2">GNDSDD1</text>
<text x="231.2" y="96.7">VCOMPLA0</text>
<text x="236.6" y="101.7">GNDA</text>
<text x="247.5" y="100.6">P11</text>
<text x="203.5" y="105.7">P13</text>
<text x="203.6" y="103.2">T14</text>
<text x="211.9" y="106.8">GNDLPXTAL</text>
<text x="211.9" y="104.3">GNDMAINXTAL</text>
<text x="236.6" y="104.3">GNDA</text>
<text x="247.5" y="103.2">P4</text>
<text x="51.2" y="113.3">F10</text>
<text x="100.2" y="113.3">J7</text>
<text x="205" y="110.8">J4</text>
<text x="211.9" y="111.9">GNDRCOSC</text>
<text x="235" y="109.4">GNDAQ</text>
<text x="235" y="111.9">GNDAQ</text>
<text x="247.5" y="108.2">N11</text>
<text x="247.5" y="110.8">P5</text>
<text x="52" y="118.4">G7</text>
<text x="52.4" y="115.9">F8</text>
<text x="59.5" y="114.4">VCC</text>
<text x="59.5" y="117">VCC</text>
<text x="59.5" y="119.5">VCC</text>
<text x="91" y="114.4">VCC</text>
<text x="91" y="117">VCC</text>
<text x="91" y="119.5">VCC</text>
<text x="100.2" y="115.9">J9</text>
<text x="100.2" y="118.4">K10</text>
<text x="51" y="123.5">H10</text>
<text x="52" y="120.9">G9</text>
<text x="59.5" y="122.1">VCC</text>
<text x="59.5" y="124.6">VCC</text>
<text x="91" y="122.1">VCC</text>
<text x="91" y="124.6">VCC</text>
<text x="100.2" y="120.9">K8</text>
<text x="100.2" y="123.5">L7</text>
<text x="52.1" y="126">H8</text>
<text x="52.1" y="131.1">C2</text>
<text x="59.5" y="127.1">VCC</text>
<text x="91" y="127.1">VCC</text>
<text x="100.2" y="126">L9</text>
<text x="59.5" y="132.2">VCCPLL0</text>
</g>
</svg>
